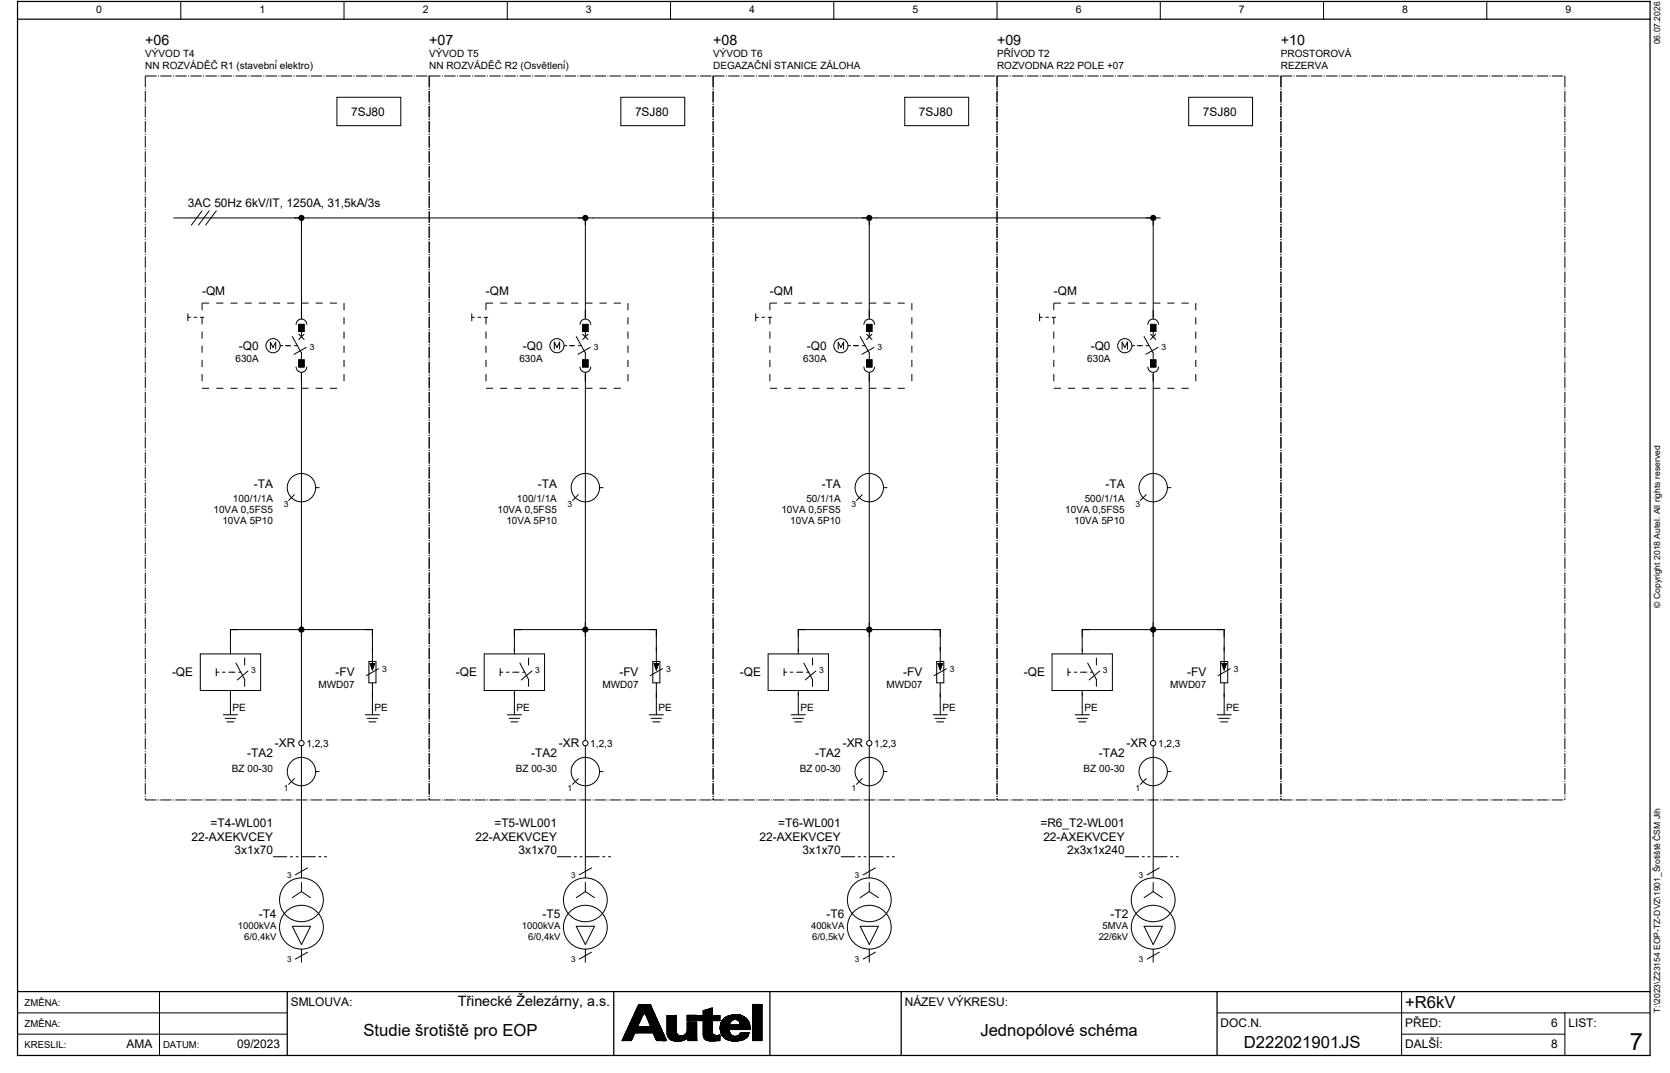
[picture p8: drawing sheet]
<svg xmlns="http://www.w3.org/2000/svg" width="471mm" height="302mm" viewBox="0 0 471 302" stroke-linecap="round" stroke-linejoin="round" font-family="sans-serif">
<g fill="none" stroke="#000" stroke-width=".35">
<path d="M4.9 5.4h460M4.9 .4h460v297h-460zM4.9 279.4h460M80.9 279.4v18M172.9 279.4v18M216.9 279.4v18M253.9 279.4v18M342.9 279.4v18M179.9 283.2l-4.5 9.9M181.5 284.7l-3.7 8.3M181.6 285.1l1.7 3.9M183.2 283.1l4.3 10"/>
<path d="M183.9 290.8l1 2.2M200.2 291.6h.9v.4h-.9zM200.3 291.4h.5v.7h-.5z"/>
</g>
<g fill="none" stroke="#000" stroke-width=".28">
<path d="M50.9 .4v5M96.9 .4v5M142.9 .4v5M188.9 .4v5M234.9 .4v5M280.9 .4v5M326.9 .4v5M372.9 .4v5M418.9 .4v5M94.9 27.4h18v8h-18zM174.9 27.4h18v8h-18zM254.9 27.4h18v8h-18z"/>
<path d="M334.9 27.4h18v8h-18zM56.9 59.4l-3 4M58.9 59.4l-3 4M60.9 59.4l-3 4M48.9 61.4h278M84.9 61.4v28.5M164.9 61.4v28.5M244.9 61.4v28.5M324.9 61.4v28.5M52.9 88.4v2M52.9 89.4h.8M54.7 89.4h.7"/>
<path d="M56.4 89.4h1M76.2 98.4v-2l.7 1.5 .8-1.5v2M78.9 97.4h.8M80.4 97.4h1.5M82.4 94.8l2.5 4.7M82.9 97.4h.9M83.4 91.4a1.5 1.5 0 0 1 1.5-1.5 1.5 1.5 0 0 1 1.5 1.5M84.2 91.4h1.5v2h-1.5zM84.2 94.2l1.5 1.5M84.9 91.4v3.5M84.9 99.4v4M85.7 94.2l-1.5 1.5"/>
<path d="M86.3 97.9l-3.4 1.9M132.9 89.4h.8M132.9 88.4v2M134.7 89.4h.7M136.4 89.4h1M156.2 98.4v-2l.7 1.5 .8-1.5v2M158.9 97.4h.8M160.4 97.4h1.5M162.4 94.8l2.5 4.7M162.9 97.4h.9M163.4 91.4a1.5 1.5 0 0 1 1.5-1.5 1.5 1.5 0 0 1 1.5 1.5M164.2 91.4h1.5v2h-1.5z"/>
<path d="M164.2 94.2l1.5 1.5M164.9 91.4v3.5M164.9 99.4v4M165.7 94.2l-1.5 1.5M166.3 97.9l-3.4 1.9M212.9 89.4h.8M212.9 88.4v2M214.7 89.4h.7M216.4 89.4h1M236.2 98.4v-2l.7 1.5 .8-1.5v2M238.9 97.4h.8M240.4 97.4h1.5"/>
<path d="M242.4 94.8l2.5 4.7M242.9 97.4h.9M243.4 91.4a1.5 1.5 0 0 1 1.5-1.5 1.5 1.5 0 0 1 1.5 1.5M244.2 91.4h1.5v2h-1.5zM244.2 94.2l1.5 1.5M244.9 91.4v3.5M244.9 99.4v4M245.7 94.2l-1.5 1.5M246.3 97.9l-3.4 1.9M292.9 89.4h.8M292.9 88.4v2M294.7 89.4h.7"/>
<path d="M296.4 89.4h1M316.2 98.4v-2l.7 1.5 .8-1.5v2M318.9 97.4h.8M320.4 97.4h1.5M322.4 94.8l2.5 4.7M322.9 97.4h.9M323.4 91.4a1.5 1.5 0 0 1 1.5-1.5 1.5 1.5 0 0 1 1.5 1.5M324.2 91.4h1.5v2h-1.5zM324.2 94.2l1.5 1.5M324.9 91.4v3.5M324.9 99.4v4M325.7 94.2l-1.5 1.5"/>
<path d="M326.3 97.9l-3.4 1.9M83.4 103.4a1.5 1.5 0 0 0 1.5 1.5 1.5 1.5 0 0 0 1.5-1.5M84.2 101.4h1.5v2h-1.5zM84.9 104.9v103.8M163.4 103.4a1.5 1.5 0 0 0 1.5 1.5 1.5 1.5 0 0 0 1.5-1.5M164.2 101.4h1.5v2h-1.5zM164.9 104.9v103.8M243.4 103.4a1.5 1.5 0 0 0 1.5 1.5 1.5 1.5 0 0 0 1.5-1.5M244.2 101.4h1.5v2h-1.5zM244.9 104.9v103.8M323.4 103.4a1.5 1.5 0 0 0 1.5 1.5 1.5 1.5 0 0 0 1.5-1.5M324.2 101.4h1.5v2h-1.5z"/>
<path d="M324.9 104.9v103.8M83 139.4l-1.7 1.6M88.9 137.4h1M163 139.4l-1.7 1.6M168.9 137.4h1M243 139.4l-1.7 1.6M248.9 137.4h1M323 139.4l-1.7 1.6M328.9 137.4h1M56.4 184.3h17v10.3h-17zM60.9 189.4h.8M60.9 188.4v2"/>
<path d="M62.7 189.4h.7M64.9 184.3v-6.9h40v9.5M64.9 194.6v6.8M66.2 189.4h-1.8M66.5 186.8l2.4 4.7M67.3 189.4h.6M68.9 185.4v2M68.9 191.4v2M69.9 189.1l-3 2.5M103.9 186.4h2v6h-2zM104.3 187h.1M104.3 187h1.3l-.7 1.7z"/>
<path d="M104.9 192.4v9M106.7 188.4l-3.5 2M136.4 184.3h17v10.3h-17zM140.9 189.4h.8M140.9 188.4v2M142.7 189.4h.7M144.9 184.3v-6.9h40v9.5M144.9 194.6v6.8M146.2 189.4h-1.8M146.5 186.8l2.4 4.7M147.3 189.4h.6M148.9 185.4v2"/>
<path d="M148.9 191.4v2M149.9 189.1l-3 2.5M183.9 186.4h2v6h-2zM184.3 187h.1M184.3 187h1.3l-.7 1.7zM184.9 192.4v9M186.7 188.4l-3.5 2M216.4 184.3h17v10.3h-17zM220.9 189.4h.8M220.9 188.4v2M222.7 189.4h.7M224.9 184.3v-6.9h40v9.5"/>
<path d="M224.9 194.6v6.8M226.2 189.4h-1.8M226.5 186.8l2.4 4.7M227.3 189.4h.6M228.9 185.4v2M228.9 191.4v2M229.9 189.1l-3 2.5M263.9 186.4h2v6h-2zM264.3 187h.1M264.3 187h1.3l-.7 1.7zM264.9 192.4v9M266.7 188.4l-3.5 2"/>
<path d="M296.4 184.3h17v10.3h-17zM300.9 189.4h.8M300.9 188.4v2M302.7 189.4h.7M304.9 184.3v-6.9h40v9.5M304.9 194.6v6.8M306.2 189.4h-1.8M306.5 186.8l2.4 4.7M307.3 189.4h.6M308.9 185.4v2M308.9 191.4v2M309.9 189.1l-3 2.5"/>
<path d="M343.9 186.4h2v6h-2zM344.3 187h.1M344.3 187h1.3l-.7 1.7zM344.9 192.4v9M346.7 188.4l-3.5 2M62.9 201.4h4M63.4 202.4h3M63.9 203.4h2M83 219.4l-1.7 1.6M84.9 210.2v37.2M88.9 217.4h1M102.9 201.4h4"/>
<path d="M103.4 202.4h3M103.9 203.4h2M142.9 201.4h4M143.4 202.4h3M143.9 203.4h2M163 219.4l-1.7 1.6M164.9 210.2v37.2M168.9 217.4h1M182.9 201.4h4M183.4 202.4h3M183.9 203.4h2M222.9 201.4h4"/>
<path d="M223.4 202.4h3M223.9 203.4h2M243 219.4l-1.7 1.6M244.9 210.2v37.2M248.9 217.4h1M262.9 201.4h4M263.4 202.4h3M263.9 203.4h2M302.9 201.4h4M303.4 202.4h3M303.9 203.4h2M323 219.4l-1.7 1.6"/>
<path d="M324.9 210.2v37.2M328.9 217.4h1M342.9 201.4h4M343.4 202.4h3M343.9 203.4h2M84.9 248.7v2.5M84.9 251.2l-2.5 1.8M84.9 251.2l2.6 1.8M86.7 244.6l-3.5 1.9M164.9 248.7v2.5M164.9 251.2l-2.5 1.8M164.9 251.2l2.6 1.8"/>
<path d="M166.7 244.6l-3.5 1.9M244.9 248.7v2.5M244.9 251.2l-2.5 1.8M244.9 251.2l2.6 1.8M246.7 244.6l-3.5 1.9M324.9 248.7v2.5M324.9 251.2l-2.5 1.8M324.9 251.2l2.6 1.8M326.7 244.6l-3.5 1.9M44.9 279.4v18M82.4 261h5.1l-2.6 5.2zM84.9 267.4v3.7"/>
<path d="M86.7 268.3l-3.5 2M162.4 261h5.1l-2.6 5.2zM164.9 267.4v3.7M166.7 268.3l-3.5 2M242.4 261h5.1l-2.6 5.2zM244.9 267.4v3.7M246.7 268.3l-3.5 2M322.4 261h5.1l-2.6 5.2zM324.9 267.4v3.7M326.7 268.3l-3.5 2M394.9 279.4v18M4.9 291.4h76"/>
<path d="M4.9 285.4h76M175.4 293.1h.1M175.7 293.1h.1M175.7 292.6l-.1 .5M176.4 290.9h1.5M177.8 288h2.2v.4h-2.5v3.8M177.8 291h9v2.2M177.8 288.2l-.1 .2M177.9 293.1v.1M177.9 288.4v4.7l-2.6 .1M177.9 292.2h-2.2v1M177.9 289.3h-.8v2.9"/>
<path d="M177.9 289.7h-1v2.5M177.9 291.3h-1.7v.9M177.9 291.8h-2v.4M177.9 291.1h-1.6v1.1M177.9 290.6h-1.4v1.6M177.9 290.3h-1.3v1.9M177.9 290.1h-1.1v2.1M177.9 289.5h-.9v2.7M178.1 288.4v4.4h-.3M178.3 288.4v3.9h-.5M178.5 288.4v3.6h-.7M178.6 288.4v3.2l-2.5-.1v.7"/>
<path d="M178.8 288.4v2.8h-1M178.9 291l-1 2.2h-2.6l4.7-10.1h3.3l4.5 10.1M179.4 291v-1.7h6.7l-.1 1.7M179.4 289.4h6.7M179.5 288.4v2.6M179.6 288.4v.9h-1.8M179.6 289.4l2-4.3 1.8 4.3M179.8 288.4v.7h-2.6v3.1M179.9 288.4v.4l-2.5-.1v3.5M179.9 287.6h-2l-.1 5.4h.2v-4.6M179.9 287.2h-1.9v.8M179.9 286.5h-1.4v1.5"/>
<path d="M179.9 286.1h-1.3v1.9M179.9 285.8h-1.1v2.2M179.9 284.2h-.4v3.8M179.9 288v-4.9h3.3v5.8h.2M179.9 283.6h-.1v4.4M179.9 284h-.3v4M179.9 285.6h.3v2.4h-2.3M179.9 286.8h-1.7v1.2M179.9 285.4h-1v2.6M179.9 285.1h-.8v2.9M179.9 284.8h-.7v3.2M179.9 284.6h-.6v3.4"/>
<path d="M180 283.1v4.5h.3v-4.5M180 285h4.1l.1 4.3M180.1 283.1v5h-2.2v-.4h2.2M180.5 283.1v4.3h-.5M180.6 283.1v4h-.6M180.8 283.1v3.5h-.8M181.1 283.1v3h-1.1M181.3 283.1v2.6h-1.3M181.4 285l1.8 .1M181.5 283.1v2.2h-1.5M181.8 285v.6h1.5v-2.4h-1.1v2.4M182.1 285v1.2h1.1"/>
<path d="M182.3 285.5h.9M182.3 285v1.7h.9M182.5 284.5l.7 .5-.7 1.2-.8-.5zM182.5 285v2h.7M182.6 285v.4h.6M182.7 285v2.5h.5M182.9 285v3h.3M183 285v3.5h.2M183.2 285.3h1M183.2 284.7h.7v.3M183.2 284.2h.6v.8M183.2 283.5h.3v1.5"/>
<path d="M183.2 283.9h.3M183.4 289h2.5v.3M183.4 288.2h2.1v1.1M183.4 287.2h1.7v2.1M183.4 285v4.3M183.4 285.5h.9v3.8M183.4 285.8h1.1v3.5M183.4 286.3h1.2v3M183.4 286.8h1.5v2.5M183.4 287.5h1.8v1.8M183.4 287.8h2v1.5M183.4 288.5h2.3v.8"/>
<path d="M183.4 288.8h2.4v.5M184 291l1 2.2M184.2 291v.3h1.7M184.3 291l.1 .7h1.5M184.5 291v1.3h1.4M184.8 291v1.8h1.1M185 291v2.2M185.9 290.2h.6v.8M185.9 290.7h.8v.3M186.2 291v-1.3h-.3v3.5M186.8 292.9h.8v.3h-2.6M186.8 293.2v-1.7h.2v1.7"/>
<path d="M186.8 292.1h.5v1.1M186.8 292.5h.7v.7M186.8 292.9h.8M187.3 293l-2.3 .2M188 291.6h2.6M188 291.6v-5.4h2.6v7.2M188 291.6a2.7 2.7 0 0 0 3.4 1.7l1.4-.3 1-.7M188.2 291.2v1h2.4M188.5 291.2v1.2h2.1M188.5 292h-.1v.3h.1M188.7 292.3v.4h1.9M188.8 291.2v1.5"/>
<path d="M189 292.6h-.1l.1 .3M189 291.2v1.8h3.9l.1-1.4M189.6 291.2v1.9M189.7 286.2v5.4M189.7 291.2v2.1h2.5v-1.5M189.8 292.3h-1.2l.1 .3M190.1 291.2v2.2h1.7v-1.6M190.3 291.8v1.6M190.3 289.9a1.92 1.92 0 0 0 1.1 1.9 1.72 1.72 0 0 0 2.3-1.8M190.5 286.1h-2.6l.1 5.5M190.5 286v4.4M190.6 293.1h-1.3v-.2h.3v.2"/>
<path d="M190.6 291.2h-2.4v.6h5.3v.8M190.7 292.5h2.9v-4.5h2.7l-.1 5.2M190.7 291.5h.3v.3M190.8 291.8l-.1-.5v2.1M191.3 291.8v1.6M192.5 291.8v1.4h-1.8M192.9 292.1h.5v.6h-.5M193 291.8h.8M193 292.7l-.1 .2M193.1 291.5l-.1 .3M193.3 291.8v1h-2.6M193.4 292.3h.1"/>
<path d="M193.4 291.4h-.3v.4M193.4 291.2v.3M193.4 291.1h.4M193.4 291.6l-.6 .2M193.5 291.2h.2M193.6 292.4v.2zM193.6 286.1h2.6v1.5h-2.6zM193.7 290.9h-.2v1.7h-2.8M193.7 290.8l-.1 .4M193.7 292v.4h-.3M193.8 292.2l.1 .3M193.8 292.3l-.3 .3"/>
<path d="M193.8 292.3l.1 .9M193.9 293.2v-5.2v5.2M193.9 292h-2v.5M194.2 288v4.2l-.6 .1M196.2 292.6h-2.1v.6M196.3 291.8l.1 1.4h-2.5M196.6 287.5h1.6M198.1 291.4l.2 .8M198.1 286.1l-1.6 .1M198.2 284.8h2.5M198.2 291.8v.2h4.6M198.3 292.2l.1 .4"/>
<path d="M198.3 292.3h4.5M198.3 291.8v.5M198.4 284.8v2.8M198.4 292.6h4.4M198.4 292.6l.3 .3M198.4 291.8v.8M198.7 292.8h4.1M198.7 292.9l.7 .3M198.7 291.8v1M198.9 291.8v1.3h3.9M199.4 291.8v1.4M200 291.8v1.4"/>
<path d="M200.2 291.6h.8v.4M200.2 291.2h.6v.4M200.2 291.5h.7v.3h-.4v-.3M200.2 290.9l1 .8 .5 .1M200.4 284.8v-.7h.3v7.7M200.7 291.5v-.2l-.2 .2M200.7 291.7l.8 .1M200.7 291.6l.5 .2M200.7 284.6h-1.9v.2M200.7 284.3h-.5v.5M200.7 284.7l-2.2 .1M200.7 284.5h-1.5v.3"/>
<path d="M200.7 284.3h-.9v.5M200.7 291h-.4v.3h.4l-.2 .2M200.7 287.5h-.5v4.5M200.9 291.5v.1M201.1 291.6v.2M201.6 291.8v1.5h-1.7v-.2M202.3 286.9l-1.6 .7M202.4 291.7h.4v1.5h-3.4M202.4 291.7h.4v1.4l-2.3 .2-1.1-.1M202.4 291.7l-1.7 .1M202.4 291.7v.1M202.7 291.7v.1"/>
<path d="M202.8 286.2h-6.3v1.4h6.3v-1.5h-2.1v-2.1l-2.6 .8 .1 7h4.6M203.1 290v.9h2.5v1.2M203.1 288.4h.1M203.2 290.9v.4h.4M203.2 288.2l-.1 .4M203.4 288l-.1 .1M203.4 287.7v2.4M203.4 287.7l2.5 .1M203.4 287.8a4.2 4.2 0 0 0 0 3.9M203.4 287.6h.2M203.4 291.7h.2M203.4 291.7a4.8 4.8 0 0 0 5.3 1.5l-.3-.2"/>
<path d="M203.4 290.9v.8M203.5 287.8v-.3l.1 .3M203.6 288.2h1.7M203.6 291.5h2.3M203.6 289.8h7.7M203.8 291.9v.3h1.5M203.9 287.2l-.1 .2M203.9 287.3l-.2 .1M204 289.8v.3M204.2 289.8v1.1M204.2 286.9v.2M204.2 292v.4h1.1"/>
<path d="M204.3 292.2l.1 .4M204.3 286.9h1.1M204.3 286.9h-.2v.2M204.3 287l-.3 .1M204.4 292v.6h.9M204.5 292.5h.2v.2h-.2zM204.5 286.7v.3M204.6 287.1v-.3h-.3v3.3M204.6 290.9v1.9h.7M204.9 292.7l.1 .2zM205 286.5h-.2v.2M205 286.6h-.3l.3 .1"/>
<path d="M205 292v1l4.2 .1M205.1 292.2h-1v.3h.3M205.2 290.9v.6M205.2 291l.7 .5M205.2 291l1 .8M205.3 291.7l.9 .2M205.3 291.3h.3M205.3 291.8h1.1l.2 .4-.2-.3M205.3 289.8v2.3M205.3 291h.3M205.3 288h.5M205.3 287.5h.9v-.5h-.9v6.1"/>
<path d="M205.3 288.3h.3M205.3 290.2h-1.6v1.8h5.1M205.4 286.6h-.9v.6h4.5v-.2h-3.6M205.4 288.8h5.9v1.3M205.4 291.1h.1M205.4 290.6h.1M205.4 286.2h3.6v1M205.4 286.4h-.4v.8M205.4 286.2v5.9M205.4 286.2l-1 .5-1 1.1M205.5 290.9v.6M205.6 288.5l-2.6 .1v1.5h8.3"/>
<path d="M205.6 287l-.1 1.8 .1-.5M205.6 287l-.1 1.4M205.6 291.4l.2 .1M205.6 292.9h3v.3h-3zM205.7 291.2l-.2-1.1v2M205.7 287.1v1h-2.5v2M205.7 291.5v.6M205.8 287l-.1 1M205.8 286.2h3M205.8 287.7l-.3 .7M205.9 291.9v-.3l.1 .3M205.9 291.5v.6"/>
<path d="M205.9 287.8l-.3 .5M205.9 287.2v.6M205.9 291.6l.7 .3M206 287v.7h-.7M206 293.1h2.1v.2h-2.1zM206 286.2v1.3h.3v-1.5l2.3 .2M206 287.6h.1M206.1 287v.6h-.8M206.1 291.7v.4M206.1 287.4l-.4 .4M206.2 286h1.7v.4h-1.7zM206.3 287.2h2.8v.9h-.6"/>
<path d="M206.3 292.9v.5h1.4v-.5M206.4 287.1h-2.5v3M206.4 286.2v1.2h-2.8v4.5h1.6v.4h-1.2v-1.4M206.5 286.2v1.2M206.6 287.3l-.7 .5M206.6 287.3l-.3 .1M206.6 286.2v1.1M206.7 286.2v1.1M207.1 285.9l1.1 .1M207.1 286.2v1M207.3 286l1.4 .1M207.3 286l-1.9 .2"/>
<path d="M207.5 286.2v1.1h1.3M207.6 287.3h-1M207.6 287.3a1.4 1.4 0 0 1 1 1.5M207.7 287.2v.1M207.7 287.2l.1 .2M207.8 286l-1.7 .1M207.8 287.2l.2 .2M207.9 286.2v1.1M208 287.2v.3h2.7v1.3M208 287.2v.3M208.2 291.7l-1.8 .3M208.2 291.7h.7v-.5h-.3v.9"/>
<path d="M208.2 287.4v.3h.6M208.2 291.7v.4M208.2 286l.9 .2 1.7 1.4M208.3 286l1.8 .8M208.3 286v.2M208.3 287.2l.1 .7h.3M208.3 287.4h-.2l.2 .1M208.3 287.8h.5M208.4 286.1l1.4 .5M208.4 287.9h.1M208.4 287.7v.5l2.7 .1v.5M208.4 286.2v1"/>
<path d="M208.5 286l1 .4M208.5 287.7v.9l2.7-.1v.3M208.6 287.7l.1 1.2M208.6 291.4l-.1 .3M208.6 291h2.4M208.6 291v2.1l.4-.1M208.6 287.7v.3M208.7 288.3h.1M208.7 291l-.5 .7M208.7 286.8h1.4M208.7 286.5h1v2.3M208.7 287.1h1.7v1.7"/>
<path d="M208.7 286.1h.1M208.7 286.1v3l.1-1.9M208.7 287.9h2.3v.9M208.8 291.6h2.1M208.8 292.9h.8M208.8 291.5h-.4v.2M208.8 291.8h-.9v.3h-.3v-.2h.3M208.8 286.1v.1M208.9 291v.2h2.1M209.1 286.5v.4h.5v-.4h-.7v-.2h.2v.2M209.1 287.6h1.6M209.1 286.2l1.3 .9"/>
<path d="M209.2 291.1v2M209.2 286.3l1.4 1M209.4 287h.9v.3h-.9zM209.4 286.4l1.6 1.6 .2 .8M209.4 287.5v.4M209.4 291.9l-.3 1.2M209.5 292.3h.3v.4h-.3zM209.6 291v2h-1M209.9 291.1v1.5M210 292.5l-1.2 .1M210.1 286.8v2M210.2 291v1.5h-.8v-.5h.2"/>
<path d="M210.2 292.5l-.7 .4M210.2 292.5l-.3 .2M210.3 288.9l1 .7M210.3 292l.1 .3zM210.3 287.8l1 1.4M210.3 291.1v1.3h-1.5M210.6 291.1v1h-1.8M210.9 291.1l-.1 .8h-2M210.9 288.1l.2 .3zM210.9 291.1v.2h-2.1M211 291l-2.2 .1v2M211 291v.2"/>
<path d="M211 291.1l-.3 .9-.5 .5M211 291l-.2 .7M211.3 289h-8.4v1h8.4v-.6h-8.4M211.3 290v.1M212.1 283h2.6v10.2h-2.6zM342.9 285.4h122M394.9 291.4h46M440.9 285.4v12"/>
<circle cx="76.9" cy="97.4" r="2"/>
<circle cx="156.9" cy="97.4" r="2"/>
<circle cx="236.9" cy="97.4" r="2"/>
<circle cx="316.9" cy="97.4" r="2"/>
<circle cx="84.9" cy="137.4" r="4"/>
<circle cx="164.9" cy="137.4" r="4"/>
<circle cx="244.9" cy="137.4" r="4"/>
<circle cx="324.9" cy="137.4" r="4"/>
<circle cx="84.9" cy="209.4" r=".75"/>
<circle cx="84.9" cy="217.4" r="4"/>
<circle cx="164.9" cy="209.4" r=".75"/>
<circle cx="164.9" cy="217.4" r="4"/>
<circle cx="244.9" cy="209.4" r=".75"/>
<circle cx="244.9" cy="217.4" r="4"/>
<circle cx="324.9" cy="209.4" r=".75"/>
<circle cx="324.9" cy="217.4" r="4"/>
<circle cx="84.9" cy="253.6" r="6.2"/>
<circle cx="164.9" cy="253.6" r="6.2"/>
<circle cx="244.9" cy="253.6" r="6.2"/>
<circle cx="324.9" cy="253.6" r="6.2"/>
<circle cx="84.9" cy="261.3" r="6.2"/>
<circle cx="164.9" cy="261.3" r="6.2"/>
<circle cx="244.9" cy="261.3" r="6.2"/>
<circle cx="324.9" cy="261.3" r="6.2"/>
</g>
<g fill="#000" stroke="#000" stroke-width=".28">
<path d="M84.2 91.4h1.5v2h-1.5zM164.2 91.4h1.5v2h-1.5zM244.2 91.4h1.5v2h-1.5zM324.2 91.4h1.5v2h-1.5zM84.2 101.4h1.5v2h-1.5zM164.2 101.4h1.5v2h-1.5zM244.2 101.4h1.5v2h-1.5zM324.2 101.4h1.5v2h-1.5zM104.3 187h1.3l-.7 1.7zM184.3 187h1.3l-.7 1.7zM264.3 187h1.3l-.7 1.7zM344.3 187h1.3l-.7 1.7z"/>
<path d="M175.3 293.1l.4 .1zM175.4 293.1h.3zM175.6 292.6l.1 .5zM175.7 293.1l2.2 .1zM175.7 292.2h2.2v.9h-2.2zM175.9 291.8h2v.4h-2zM176.1 291.5h1.8v.7h-1.8zM176.2 291.3h1.7v.9h-1.7zM176.3 291.1h1.6v1.1h-1.6zM176.4 290.9h1.5v1.3h-1.5zM176.5 290.6h1.4v1.6h-1.4zM176.6 290.3h1.3v1.9h-1.3z"/>
<path d="M176.8 290.1h1.1v2.1h-1.1zM176.9 289.7h1v2.5h-1zM177 289.5h.9v2.7h-.9zM177.1 289.3h.8v2.9h-.8zM177.2 289.1h.7v3.1h-.7zM177.4 288.7h.5v3.5h-.5zM177.5 288.4h.4v3.8h-.4zM177.7 288.2l.1 .2zM177.8 288.4h.2v4.6h-.2zM177.8 288.4h.3v4.4h-.3zM177.8 288.4h.5v3.9h-.5zM177.8 288.4h.7v3.6h-.7z"/>
<path d="M177.8 288.4h.8v3.2h-.8zM177.8 288.4h1v2.8h-1zM177.8 288.4h1.7v2.6h-1.7zM177.8 288h2.2v.4h-2.2zM177.8 288.4h2.1v.4h-2.1zM177.8 288.4h2v.7h-2zM177.8 288.4h1.8v.9h-1.8zM177.9 287.6h2v.4h-2zM177.9 287.7h2.2v.4h-2.2zM178 287.2h1.9v.8h-1.9zM178.2 286.8h1.7v1.2h-1.7zM178.5 286.5h1.4v1.5h-1.4z"/>
<path d="M178.6 286.1h1.3v1.9h-1.3zM178.8 285.8h1.1v2.2h-1.1zM178.9 285.4h1v2.6h-1zM179.1 285.1h.8v2.9h-.8zM179.2 284.8h.7v3.2h-.7zM179.3 284.6h.6v3.4h-.6zM179.4 289.4h6.6v1.6h-6.6zM179.4 289.3l6.7 .1zM179.5 284.2h.4v3.8h-.4zM179.6 284h.3v4h-.3zM179.8 283.6h.1v4.4h-.1zM179.9 283.1h.2v4.9h-.2z"/>
<path d="M179.9 285.6h.3v2.4h-.3zM180 283.1h.3v4.5h-.3zM180 283.1h.5v4.3h-.5zM180 283.1h.6v4h-.6zM180 283.1h.8v3.5h-.8zM180 283.1h1.1v3h-1.1zM180 283.1h1.3v2.6h-1.3zM180 283.1h1.5v2.2h-1.5zM180 283.1h3.2v1.9h-3.2zM181.4 285l1.8 .1zM181.8 285h1.4v.6h-1.4zM182.1 285h1.1v1.2h-1.1z"/>
<path d="M182.2 283.2h1.1v2.4h-1.1zM182.3 285h.9v1.7h-.9zM182.3 285h.9v.5h-.9zM182.5 284.5l.7 .5-.7 1.2-.8-.5zM182.5 285h.7v2h-.7zM182.6 285h.6v.4h-.6zM182.7 285h.5v2.5h-.5zM182.9 285h.3v3h-.3zM183 285h.2v3.5h-.2zM183.2 285h.9v.3h-.9zM183.2 284.7h.7v.3h-.7zM183.2 284.2h.6v.8h-.6z"/>
<path d="M183.2 283.9h.3v1.1h-.3zM183.2 283.5h.3v1.5h-.3zM183.2 285h.2v3.9h-.2zM183.4 285.3h.8v4h-.8zM183.4 285.5h.9v3.8h-.9zM183.4 285.8h1.1v3.5h-1.1zM183.4 286.3h1.2v3h-1.2zM183.4 286.8h1.5v2.5h-1.5zM183.4 287.2h1.7v2.1h-1.7zM183.4 287.5h1.8v1.8h-1.8zM183.4 287.8h2v1.5h-2zM183.4 288.2h2.1v1.1h-2.1z"/>
<path d="M183.4 288.5h2.3v.8h-2.3zM183.4 288.8h2.4v.5h-2.4zM183.4 289h2.5v.3h-2.5zM184.2 291h1.7v.3h-1.7zM184.3 291h1.6v.3h-1.6zM184.4 291h1.5v.7h-1.5zM184.5 291h1.4v1.3h-1.4zM184.8 291h1.1v1.8h-1.1zM185 291h.9v2.2h-.9zM185.9 289.7h.3v1.3h-.3zM185.9 290.2h.6v.8h-.6zM185.9 290.7h.8v.3h-.8z"/>
<path d="M185.9 291h.9v2.2h-.9zM186.8 291.5h.2v1.7h-.2zM186.8 292.1h.5v1.1h-.5zM186.8 292.5h.7v.7h-.7zM186.8 292.9h.8v.3h-.8zM188 286.2h2.6v5.4h-2.6zM188 286.2h1.7v5.4h-1.7zM188.2 291.2h2.4v.6h-2.4zM188.2 291.2h2.4v1h-2.4zM188.4 292h.1v.3h-.1zM188.5 291.2h2.1v1.2h-2.1zM188.6 292.3l.1 .3z"/>
<path d="M188.7 292.3h1.1v.4h-1.1zM188.8 291.2h1.8v1.5h-1.8zM188.9 292.6l.1 .3zM189 291.2h1.6v1.8h-1.6zM189.3 292.9h.3v.2h-.3zM189.6 291.2h1v1.9h-1zM189.7 291.2h.9v2.1h-.9zM190.1 291.2h.5v2.2h-.5zM190.3 291.8h.4v1.6h-.4zM190.7 291.8h2.8v.7h-2.8zM190.7 291.8h.6v1.6h-.6zM190.7 291.8h1.1v1.6h-1.1z"/>
<path d="M190.7 291.8h1.5v1.5h-1.5zM190.7 291.8h1.8v1.4h-1.8zM190.7 291.8h2.2v1.2h-2.2zM190.7 291.8h2.6v1h-2.6zM190.7 291.8h2.7v.8h-2.7zM190.7 291.3l.1 .5zM190.7 291.5h.3v.3h-.3zM191.9 292h1.7v.5h-1.7zM192.8 291.7l.3 .1zM192.9 292.7l.1 .2zM192.9 292.1h.5v.6h-.5zM193 291.6h.4v.2h-.4z"/>
<path d="M193 291.5l.1 .3zM193.1 291.4h.3v.4h-.3zM193.3 291.2l.1 .3zM193.4 292.3l.1 .3zM193.4 291.1h.4v.7h-.4zM193.4 291.8h.2v.6h-.2zM193.5 290.9h.2v.3h-.2zM193.5 292.4v.2zM193.6 292.4v.2zM193.6 290.8l.1 .4zM193.6 292l.1 .4zM193.6 292h.3v.3h-.3z"/>
<path d="M193.6 286.1h2.6v1.5h-2.6zM193.6 288h.6v4.2h-.6zM193.6 292.2l.1 .2zM193.8 292.2l.1 .3zM193.9 288v5.2zM193.9 288h2.4v5.2h-2.4zM194.1 292.6h2.1v.6h-2.1zM196.5 286.2h6.3v1.4h-6.3zM198.2 284.8h2.5v7h-2.5zM198.2 291.8h4.6v.2h-4.6zM198.3 291.8h4.5v.5h-4.5zM198.4 284.8h2.3v2.8h-2.3z"/>
<path d="M198.4 291.8h4.4v.8h-4.4zM198.5 284.7l2.2 .1zM198.7 291.8h4.1v1h-4.1zM198.8 284.6h1.9v.2h-1.9zM198.9 291.8h3.9v1.3h-3.9zM199.2 284.5h1.5v.3h-1.5zM199.4 291.8h3.4v1.4h-3.4zM199.8 284.3h.9v.5h-.9zM199.9 293.1h1.7v.2h-1.7zM200 291.8h2.8v1.4h-2.8zM200.2 284.3h.5v.5h-.5zM200.2 291.6h.8v.4h-.8z"/>
<path d="M200.2 291.5l.7 .1zM200.2 291.2h.6v.4h-.6zM200.2 287.5h.5v4.1h-.5zM200.3 291h.4v.3h-.4zM200.3 291.4h.5v.7h-.5zM200.4 284.1h.3v.7h-.3zM200.5 291.5h.4v.3h-.4zM200.6 291.3v.2zM200.7 291.3v.2zM200.7 291.5l.3 .1zM200.7 291.6l.4 .1zM200.7 291.7l.5 .1z"/>
<path d="M201.1 291.7l.4 .1zM201.6 291.8h1.2v1.4h-1.2zM202.4 291.7l.4 .1zM202.9 289.4h8.4v.6h-8.4zM202.9 289h8.4v1h-8.4zM203 288.6h2.4v1.5h-2.4zM203.1 290h.5v.9h-.5zM203.1 288.4l.1 .2zM203.1 288.2l.1 .4zM203.2 290.9h.4v.4h-.4zM203.2 288.1h2.2v2h-2.2zM203.3 288l.1 .1z"/>
<path d="M203.4 287.7h2v2.4h-2zM203.4 287.6l.2 .2zM203.4 290.9h.2v.8h-.2zM203.5 287.5l.1 .3zM203.6 287.4h1.8v2.7h-1.8zM203.6 290.9h.4v1h-.4zM203.6 289.8h.6v1.1h-.6zM203.6 288.2h1.7v2.7h-1.7zM203.6 290.9h1.9v.6h-1.9zM203.7 287.3l.2 .1zM203.7 290.2h1.6v1.8h-1.6zM203.8 287.2l.1 .2z"/>
<path d="M203.8 291.9l.2 .3zM203.9 287.1h1.5v3h-1.5zM204 291.9h1.2v.4h-1.2zM204 292h1.3v.2h-1.3zM204 287l.3 .1zM204 289.8h7.3v.3h-7.3zM204.1 286.9h.2v.2h-.2zM204.1 292.2h.3v.3h-.3zM204.2 286.9l.1 .2zM204.2 292h1.1v.4h-1.1zM204.3 292.2l.1 .4zM204.3 286.9h1.1v3.2h-1.1z"/>
<path d="M204.3 286.8h.3v.3h-.3zM204.4 292.2h.7v.4h-.7zM204.4 292h.9v.6h-.9zM204.4 286.7l.1 .3zM204.5 292.5h.2v.2h-.2zM204.5 286.6h.9v.6h-.9zM204.6 290.9h.7v1.1h-.7zM204.6 292h.7v.8h-.7zM204.7 286.6l.3 .1zM204.8 286.5h.2v.2h-.2zM204.9 292.7l.1 .2zM205 286.4h.4v.8h-.4z"/>
<path d="M205 292h.3v1h-.3zM205.2 290.9h.4v.6h-.4zM205.3 289.8l.1 2.3zM205.3 291h.2v1.1h-.2zM205.3 291.5h.4v.6h-.4zM205.3 291.5h.6v.6h-.6zM205.3 291.3h.3v.8h-.3zM205.3 291.7h.8v.4h-.8zM205.3 291.8h1.1v.3h-1.1zM205.3 287h.9v.5h-.9zM205.3 287h.8v.6h-.8zM205.3 287h.7v.7h-.7z"/>
<path d="M205.3 287h.5v1h-.5zM205.3 287h.3v1.3h-.3zM205.3 287h.3v1.5h-.3zM205.3 290.1h.2v.9h-.2zM205.3 291h.3v.5h-.3zM205.3 287l.1 .1zM205.3 292h3.5v1.1h-3.5zM205.4 290.6l.1 .5zM205.4 287h3.6v.2h-3.6zM205.4 286.2h3v1h-3zM205.4 287.1h.1v1.7h-.1zM205.4 287.1h.3v1h-.3z"/>
<path d="M205.4 287.1h.4v.6h-.4zM205.4 287.1h1v.3h-1zM205.4 288.8h5.9v1.3h-5.9zM205.5 288.1l.1 .3zM205.6 291.4l.2 .1zM205.6 292.9h.7v.3h-.7zM205.7 287.7v.3zM205.8 286.1l.5 .1zM205.8 287.2h.1v.6h-.1zM205.9 291.6l.1 .3zM205.9 291.7l.3 .2zM205.9 287.6h.1z"/>
<path d="M206 286.2h.3v1.3h-.3zM206 293.1h.3v.2h-.3zM206.2 286h1.7v.4h-1.7zM206.2 286.2l.1 1.3zM206.3 286h2v.2h-2zM206.3 286.1l2.3 .1zM206.3 286.2h2.5zM206.3 286.1l2.5 .1zM206.3 286.2h2.7v1h-2.7zM206.3 286.2h.2v1.2h-.2zM206.3 286.2h.4v1.1h-.4zM206.3 286.2h.5v1.1h-.5z"/>
<path d="M206.3 286.2h.8v1h-.8zM206.3 286.2h1.2v1.1h-1.2zM206.3 286.2h1.6v1.1h-1.6zM206.3 286.2h.3v1.1h-.3zM206.3 286.2h.1v1.2h-.1zM206.3 293.1h1.8v.2h-1.8zM206.3 292.9h2.3v.3h-2.3zM206.3 292.9h1.4v.5h-1.4zM206.4 291.9l.2 .3zM207.5 287.2l.5 .1zM207.6 291.9h.3v.2h-.3zM207.7 287.2l.3 .1z"/>
<path d="M207.8 287.2l.2 .2zM207.8 287.2h1v.1h-1zM207.9 291.8h.9v.3h-.9zM208 287.2v.3zM208 287.2h.3v.3h-.3zM208 287.2h.8v.3h-.8zM208.1 287.4l.2 .1zM208.2 287.4l.1 .3zM208.2 291.7h.6v.4h-.6zM208.3 287.2h.5v.6h-.5zM208.4 291.5l.2 .2zM208.4 287.7h.3v.2h-.3z"/>
<path d="M208.4 287.7l.1 .2zM208.4 287.7h.3v.5h-.3zM208.5 291.4l.1 .3zM208.5 287.7l.1 .3zM208.5 287.7h.2v.9h-.2zM208.5 287.7h.3v.4h-.3zM208.6 291.5h.2v.6h-.2zM208.6 287.7l.1 1.2zM208.6 291.2h.3v.5h-.3zM208.6 293l.4 .1zM208.6 291h1v2h-1zM208.7 287.7l.1 1.4z"/>
<path d="M208.7 288.5h2.5v.3h-2.5zM208.7 288.3h2.4v.5h-2.4zM208.7 287.9h2.3v.9h-2.3zM208.7 287.5h2v1.3h-2zM208.7 287.1h1.7v1.7h-1.7zM208.7 286.8h1.4v2h-1.4zM208.7 286.5h1v2.3h-1zM208.7 286.1v2.7zM208.8 287.2h.3v.9h-.3zM208.8 291.1h2.1v.2h-2.1zM208.8 291.1h2.1v.5h-2.1zM208.8 291.1h2v.8h-2z"/>
<path d="M208.8 291.1h1.8v1h-1.8zM208.8 291.1h1.5v1.3h-1.5zM208.8 291.1h1.1v1.5h-1.1zM208.8 291.1h.8v1.8h-.8zM208.8 291.1h.4v2h-.4zM208.9 291l2.1 .2zM208.9 291h2.1zM208.9 286.3h.2v.2h-.2zM209.1 286.5h.5v.4h-.5zM209.1 287.6h1.6v.3h-1.6zM209.4 287h.7v.3h-.7zM209.4 292h.2v.5h-.2z"/>
<path d="M209.4 287.5h1.3v.4h-1.3zM209.5 292.3h.3v.4h-.3zM209.6 291h.6v1.5h-.6zM209.6 292.5l.4 .1zM210.1 287h.2v.3h-.2zM210.3 292l.1 .3zM210.9 288.1l.2 .3zM212.1 283h2.6v10.2h-2.6z"/>
</g>
<g fill="#000">
<circle cx="84.9" cy="61.4" r=".88"/>
<circle cx="164.9" cy="61.4" r=".88"/>
<circle cx="244.9" cy="61.4" r=".88"/>
<circle cx="324.9" cy="61.4" r=".88"/>
<circle cx="84.9" cy="177.4" r=".88"/>
<circle cx="164.9" cy="177.4" r=".88"/>
<circle cx="244.9" cy="177.4" r=".88"/>
<circle cx="324.9" cy="177.4" r=".88"/>
</g>
<g fill="none" stroke="#000" stroke-width=".28" stroke-dasharray="3.2 .4 .2 .4" stroke-linecap="butt">
<path d="M40.9 21.4h80M40.9 21.4v204M120.9 21.4v204M120.9 21.4h80M200.9 21.4v204M200.9 21.4h80M280.9 21.4h80M280.9 21.4v204M360.9 21.4v204M360.9 21.4h80M440.9 21.4v204M40.9 225.4h80"/>
<path d="M120.9 225.4h80M200.9 225.4h80M280.9 225.4h80M360.9 225.4h80"/>
</g>
<path d="M76.9 241.4h16M156.9 241.4h16M236.9 241.4h16M316.9 241.4h16" fill="none" stroke="#000" stroke-width=".28" stroke-dasharray="4 .8 .8 .8 .8 .8" stroke-linecap="butt"/>
<g fill="none" stroke="#000" stroke-width=".28" stroke-dasharray="2 2" stroke-linecap="butt">
<path d="M56.9 85.4h40M56.9 85.4v24M96.9 85.4v24M136.9 85.4h40M136.9 85.4v24M176.9 85.4v24M216.9 85.4h40M216.9 85.4v24M256.9 85.4v24M296.9 85.4h40M296.9 85.4v24M336.9 85.4v24"/>
<path d="M56.9 109.4h40M136.9 109.4h40M216.9 109.4h40M296.9 109.4h40"/>
</g>
<text font-size="6.7" x="459.2" y="295.7">7</text>
<g font-size="4.7">
<text x="395.9" y="284">+R6kV</text>
<text x="102.4" y="292">Studie šrotiště pro EOP</text>
<text x="276.2" y="292">Jednopólové schéma</text>
<text x="350.5" y="295.4">D222021901.JS</text>
</g>
<g font-size="4">
<text x="40.9" y="12.6">+06</text>
<text x="120.9" y="12.6">+07</text>
<text x="200.9" y="12.6">+08</text>
<text x="280.9" y="12.6">+09</text>
<text x="360.9" y="12.6">+10</text>
<text x="129" y="283.4">Třinecké Železárny, a.s.</text>
</g>
<g font-size="3.4">
<text x="98.9" y="32.7">7SJ80</text>
<text x="178.9" y="32.7">7SJ80</text>
<text x="258.9" y="32.7">7SJ80</text>
<text x="338.9" y="32.7">7SJ80</text>
<text x="52.9" y="58.4">3AC 50Hz 6kV/IT, 1250A, 31,5kA/3s</text>
<text x="56.9" y="83.2">-QM</text>
<text x="136.9" y="83.2">-QM</text>
<text x="216.9" y="83.2">-QM</text>
<text x="296.9" y="83.2">-QM</text>
<text x="67.3" y="98.6">-Q0</text>
<text x="147.3" y="98.6">-Q0</text>
<text x="227.3" y="98.6">-Q0</text>
<text x="307.3" y="98.6">-Q0</text>
<text x="71.5" y="137.4">-TA</text>
<text x="151.5" y="137.4">-TA</text>
<text x="231.5" y="137.4">-TA</text>
<text x="311.5" y="137.4">-TA</text>
<text x="48.5" y="190.6">-QE</text>
<text x="94.5" y="190.6">-FV</text>
<text x="128.5" y="190.6">-QE</text>
<text x="174.5" y="190.6">-FV</text>
<text x="208.5" y="190.6">-QE</text>
<text x="254.5" y="190.6">-FV</text>
<text x="288.5" y="190.6">-QE</text>
<text x="334.5" y="190.6">-FV</text>
<text x="69.7" y="213.4">-TA2</text>
<text x="77.5" y="210.6">-XR</text>
<text x="149.7" y="213.4">-TA2</text>
<text x="157.5" y="210.6">-XR</text>
<text x="229.7" y="213.4">-TA2</text>
<text x="237.5" y="210.6">-XR</text>
<text x="309.7" y="213.4">-TA2</text>
<text x="317.5" y="210.6">-XR</text>
<text x="59.3" y="233">=T4-WL001</text>
<text x="139.3" y="233">=T5-WL001</text>
<text x="219.3" y="233">=T6-WL001</text>
<text x="293.2" y="233">=R6_T2-WL001</text>
<text x="54" y="236.8">22-AXEKVCEY</text>
<text x="134" y="236.8">22-AXEKVCEY</text>
<text x="214" y="236.8">22-AXEKVCEY</text>
<text x="294" y="236.8">22-AXEKVCEY</text>
<text x="66.1" y="240.7">3x1x70</text>
<text x="146.1" y="240.7">3x1x70</text>
<text x="226.1" y="240.7">3x1x70</text>
<text x="300.7" y="240.7">2x3x1x240</text>
<text x="72.9" y="258.6">-T4</text>
<text x="152.9" y="258.6">-T5</text>
<text x="232.9" y="258.6">-T6</text>
<text x="312.9" y="258.6">-T2</text>
<text x="81.9" y="283.4">SMLOUVA:</text>
<text x="254.9" y="283.4">NÁZEV VÝKRESU:</text>
<text x="343.9" y="289.4">DOC.N.</text>
<text x="395.9" y="289.4">PŘED:</text>
<text x="437.1" y="289.4">6</text>
<text x="441.9" y="289.4">LIST:</text>
<text x="35.7" y="295.4">AMA</text>
<text x="66.8" y="295.4">09/2023</text>
<text x="395.9" y="295.4">DALŠÍ:</text>
<text x="437.1" y="295.4">8</text>
</g>
<g font-size="3">
<text x="27.1" y="3.8">0</text>
<text x="73.1" y="3.8">1</text>
<text x="119.1" y="3.8">2</text>
<text x="165.1" y="3.8">3</text>
<text x="211.1" y="3.8">4</text>
<text x="257.1" y="3.8">5</text>
<text x="303.1" y="3.8">6</text>
<text x="349.1" y="3.8">7</text>
<text x="395.1" y="3.8">8</text>
<text x="441.1" y="3.8">9</text>
</g>
<g font-size="2.8">
<text x="40.9" y="16.2">VÝVOD T4</text>
<text x="120.9" y="16.2">VÝVOD T5</text>
<text x="200.9" y="16.2">VÝVOD T6</text>
<text x="280.9" y="16.2">PŘÍVOD T2</text>
<text x="360.9" y="16.2">PROSTOROVÁ</text>
<text x="40.9" y="19.3">NN ROZVÁDĚČ R1 (stavební elektro)</text>
<text x="120.9" y="19.3">NN ROZVÁDĚČ R2 (Osvětlení)</text>
<text x="200.9" y="19.3">DEGAZAČNÍ STANICE ZÁLOHA</text>
<text x="280.9" y="19.3">ROZVODNA R22 POLE +07</text>
<text x="360.9" y="19.3">REZERVA</text>
<text x="66.4" y="101.9">630A</text>
<text x="146.4" y="101.9">630A</text>
<text x="226.4" y="101.9">630A</text>
<text x="306.4" y="101.9">630A</text>
<text x="65.7" y="141.4">100/1/1A</text>
<text x="145.7" y="141.4">100/1/1A</text>
<text x="227.2" y="141.4">50/1/1A</text>
<text x="305.7" y="141.4">500/1/1A</text>
<text x="60.2" y="144.6">10VA 0,5FS5</text>
<text x="62.7" y="147.7">10VA 5P10</text>
<text x="140.2" y="144.6">10VA 0,5FS5</text>
<text x="142.7" y="147.7">10VA 5P10</text>
<text x="220.2" y="144.6">10VA 0,5FS5</text>
<text x="222.7" y="147.7">10VA 5P10</text>
<text x="300.2" y="144.6">10VA 0,5FS5</text>
<text x="302.7" y="147.7">10VA 5P10</text>
<text x="89.8" y="193.9">MWD07</text>
<text x="169.8" y="193.9">MWD07</text>
<text x="249.8" y="193.9">MWD07</text>
<text x="329.8" y="193.9">MWD07</text>
<text x="65.5" y="200.2">PE</text>
<text x="105.5" y="200.2">PE</text>
<text x="145.5" y="200.2">PE</text>
<text x="185.5" y="200.2">PE</text>
<text x="225.5" y="200.2">PE</text>
<text x="265.5" y="200.2">PE</text>
<text x="305.5" y="200.2">PE</text>
<text x="345.5" y="200.2">PE</text>
<text x="86.3" y="210.4">1,2,3</text>
<text x="166.3" y="210.4">1,2,3</text>
<text x="246.3" y="210.4">1,2,3</text>
<text x="326.3" y="210.4">1,2,3</text>
<text x="65.3" y="217.4">BZ 00-30</text>
<text x="145.3" y="217.4">BZ 00-30</text>
<text x="225.3" y="217.4">BZ 00-30</text>
<text x="305.3" y="217.4">BZ 00-30</text>
</g>
<g font-size="2.7">
<text x="67" y="261.9">1000kVA</text>
<text x="147" y="261.9">1000kVA</text>
<text x="228.5" y="261.9">400kVA</text>
<text x="310.6" y="261.9">5MVA</text>
<text x="68.8" y="264.9">6/0,4kV</text>
<text x="148.8" y="264.9">6/0,4kV</text>
<text x="228.8" y="264.9">6/0,5kV</text>
<text x="309.6" y="264.9">22/6kV</text>
<text x="6.9" y="283.4">ZMĚNA:</text>
<text x="6.9" y="289.4">ZMĚNA:</text>
<text x="6.9" y="295.4">KRESLIL:</text>
<text x="45.9" y="295.4">DATUM:</text>
</g>
<g font-size="2.4">
<text x="467.8" y="12.5" transform="rotate(-90 467.8 12.5)">06.07.2026</text>
<text x="87.3" y="98.7">3</text>
<text x="167.3" y="98.7">3</text>
<text x="247.3" y="98.7">3</text>
<text x="327.3" y="98.7">3</text>
<text x="79.9" y="142.9">3</text>
<text x="159.9" y="142.9">3</text>
<text x="239.9" y="142.9">3</text>
<text x="319.9" y="142.9">3</text>
<text x="467.8" y="171.3" transform="rotate(-90 467.8 171.3)">© Copyright 2018 Autel. All rights reserved</text>
<text x="70.8" y="189.7">3</text>
<text x="107.7" y="189.3">3</text>
<text x="150.8" y="189.7">3</text>
<text x="187.7" y="189.3">3</text>
<text x="230.8" y="189.7">3</text>
<text x="267.7" y="189.3">3</text>
<text x="310.8" y="189.7">3</text>
<text x="347.7" y="189.3">3</text>
<text x="79.9" y="222.9">1</text>
<text x="159.9" y="222.9">1</text>
<text x="239.9" y="222.9">1</text>
<text x="319.9" y="222.9">1</text>
<text x="467.8" y="285.4" transform="rotate(-90 467.8 285.4)">T:\2023\Z23154 EOP-TZ-DVZ\1901_Šrotiště ČSM Jih</text>
</g>
<g font-size="2.3">
<text x="80.9" y="247.3">3</text>
<text x="160.9" y="247.3">3</text>
<text x="240.9" y="247.3">3</text>
<text x="320.9" y="247.3">3</text>
<text x="80.9" y="271.1">3</text>
<text x="160.9" y="271.1">3</text>
<text x="240.9" y="271.1">3</text>
<text x="320.9" y="271.1">3</text>
</g>
</svg>
